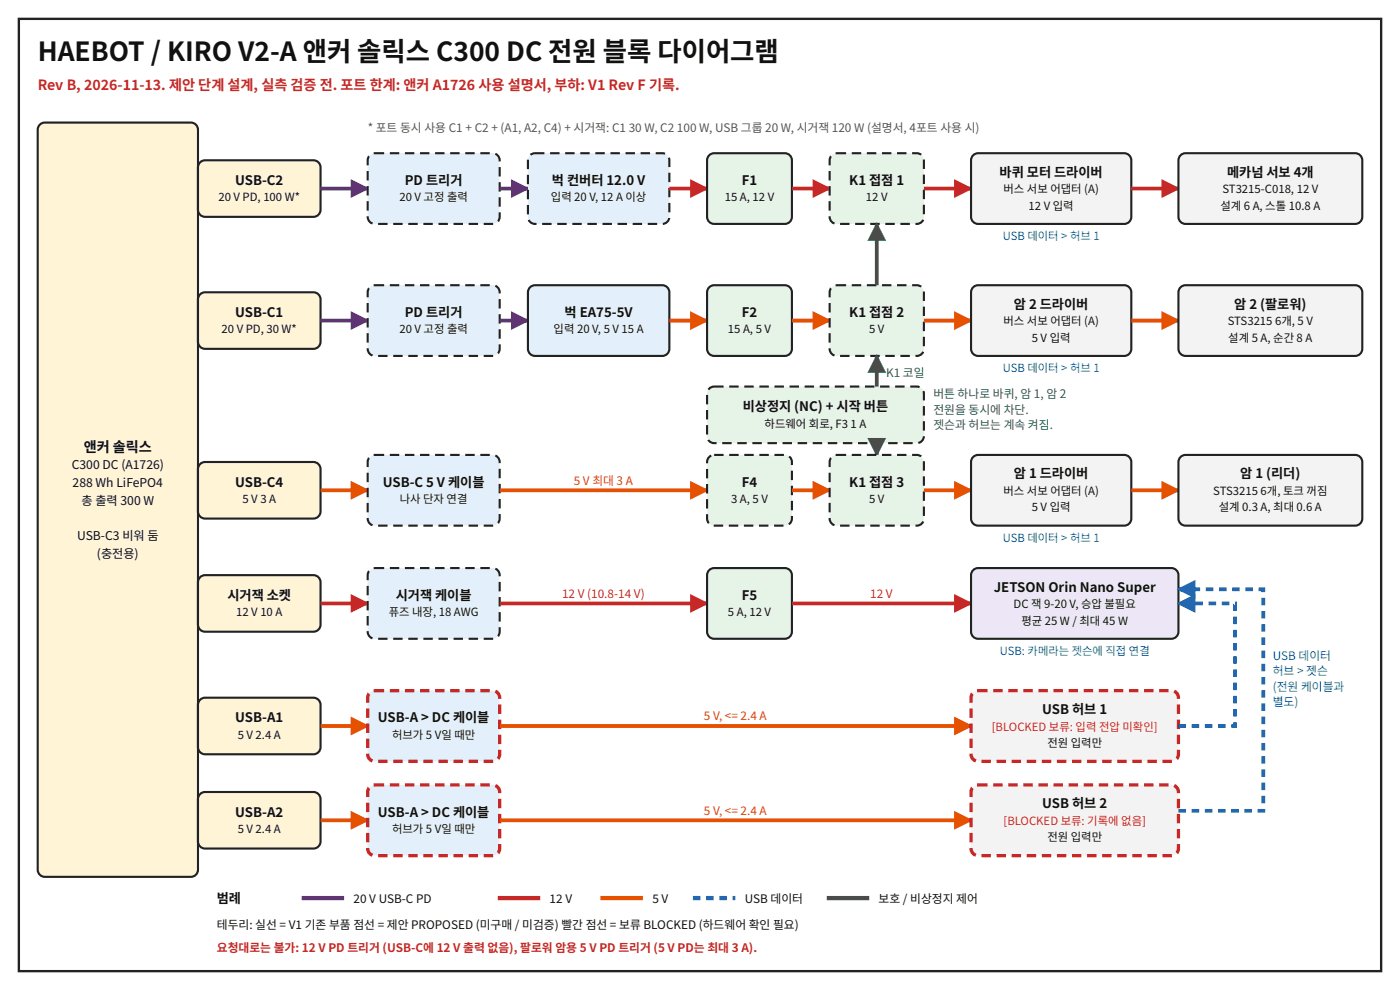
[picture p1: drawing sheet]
<svg xmlns="http://www.w3.org/2000/svg" width="297mm" height="210mm" viewBox="0 0 297 210" stroke-linecap="round" stroke-linejoin="round" font-family="sans-serif">
<path d="M4 4h289v202h-289z" fill="none" stroke="#222" stroke-width=".5"/>
<g fill="#fff4d6" stroke="#222" stroke-width=".45">
<path d="M8.6 26.3l.9-.3h31a1.5 1.5 0 0 1 1.5 1.5v157a1.5 1.5 0 0 1-1.5 1.5h-31a1.5 1.5 0 0 1-1.5-1.5v-157l.1-.5z"/>
<path d="M42.3 34.6l.7-.5 .5-.1h23a1.5 1.5 0 0 1 1.5 1.5v9a1.5 1.5 0 0 1-1.5 1.5h-23a1.5 1.5 0 0 1-1.5-1.5v-9z"/>
<path d="M42.6 62.3l.9-.3h23a1.5 1.5 0 0 1 1.5 1.5v9a1.5 1.5 0 0 1-1.5 1.5h-23a1.5 1.5 0 0 1-1.5-1.5v-9l.1-.5z"/>
<path d="M42.3 98.6l.7-.5 .5-.1h23a1.5 1.5 0 0 1 1.5 1.5v9a1.5 1.5 0 0 1-1.5 1.5h-23a1.5 1.5 0 0 1-1.5-1.5v-9z"/>
<path d="M42.3 122.6l.7-.5 .5-.1h23a1.5 1.5 0 0 1 1.5 1.5v9a1.5 1.5 0 0 1-1.5 1.5h-23a1.5 1.5 0 0 1-1.5-1.5v-9z"/>
<path d="M42.6 148.3l.9-.3h23a1.5 1.5 0 0 1 1.5 1.5v9a1.5 1.5 0 0 1-1.5 1.5h-23a1.5 1.5 0 0 1-1.5-1.5v-9l.1-.5z"/>
<path d="M42.6 168.3l.9-.3h23a1.5 1.5 0 0 1 1.5 1.5v9a1.5 1.5 0 0 1-1.5 1.5h-23a1.5 1.5 0 0 1-1.5-1.5v-9l.1-.5z"/>
</g>
<path d="M68 40h10" fill="none" stroke="#6a1b9a" stroke-width=".8" stroke-linecap="butt"/>
<path d="M74.4 38l4 2-4 2z" fill="#6a1b9a"/>
<path d="M78.6 32.8l.9-.3h25a1.5 1.5 0 0 1 1.5 1.5v12a1.5 1.5 0 0 1-1.5 1.5h-25a1.5 1.5 0 0 1-1.5-1.5v-12l.1-.5z" fill="#e3f0fb" stroke="#222" stroke-width=".45" stroke-dasharray="2 1.2" stroke-linecap="butt"/>
<path d="M106 40h6" fill="none" stroke="#6a1b9a" stroke-width=".8" stroke-linecap="butt"/>
<path d="M108.4 38l4 2-4 2z" fill="#6a1b9a"/>
<path d="M112.6 32.8l.9-.3h27a1.5 1.5 0 0 1 1.5 1.5v12a1.5 1.5 0 0 1-1.5 1.5h-27a1.5 1.5 0 0 1-1.5-1.5v-12l.1-.5z" fill="#e3f0fb" stroke="#222" stroke-width=".45" stroke-dasharray="2 1.2" stroke-linecap="butt"/>
<path d="M142 40h8" fill="none" stroke="#c62828" stroke-width=".8" stroke-linecap="butt"/>
<path d="M146.4 38l4 2-4 2z" fill="#c62828"/>
<path d="M150.3 33.1l.7-.5 .5-.1h15a1.5 1.5 0 0 1 1.5 1.5v12a1.5 1.5 0 0 1-1.5 1.5h-15a1.5 1.5 0 0 1-1.5-1.5v-12z" fill="#e6f4e7" stroke="#222" stroke-width=".45"/>
<path d="M168 40h8" fill="none" stroke="#c62828" stroke-width=".8" stroke-linecap="butt"/>
<path d="M172.4 38l4 2-4 2z" fill="#c62828"/>
<path d="M176.6 32.8l.9-.3h17a1.5 1.5 0 0 1 1.5 1.5v12a1.5 1.5 0 0 1-1.5 1.5h-17a1.5 1.5 0 0 1-1.5-1.5v-12l.1-.5z" fill="#e6f4e7" stroke="#222" stroke-width=".45" stroke-dasharray="2 1.2" stroke-linecap="butt"/>
<path d="M196 40h10" fill="none" stroke="#c62828" stroke-width=".8" stroke-linecap="butt"/>
<path d="M202.4 38l4 2-4 2z" fill="#c62828"/>
<path d="M206.6 32.8l.9-.3h31a1.5 1.5 0 0 1 1.5 1.5v12a1.5 1.5 0 0 1-1.5 1.5h-31a1.5 1.5 0 0 1-1.5-1.5v-12l.1-.5z" fill="#f3f3f3" stroke="#222" stroke-width=".45"/>
<path d="M240 40h10" fill="none" stroke="#c62828" stroke-width=".8" stroke-linecap="butt"/>
<path d="M246.4 38l4 2-4 2z" fill="#c62828"/>
<path d="M250.3 33.1l.7-.5 .5-.1h36a1.5 1.5 0 0 1 1.5 1.5v12a1.5 1.5 0 0 1-1.5 1.5h-36a1.5 1.5 0 0 1-1.5-1.5v-12z" fill="#f3f3f3" stroke="#222" stroke-width=".45"/>
<path d="M68 68h10" fill="none" stroke="#6a1b9a" stroke-width=".8" stroke-linecap="butt"/>
<path d="M74.4 66l4 2-4 2z" fill="#6a1b9a"/>
<path d="M78.3 61.1l.7-.5 .5-.1h25a1.5 1.5 0 0 1 1.5 1.5v12a1.5 1.5 0 0 1-1.5 1.5h-25a1.5 1.5 0 0 1-1.5-1.5v-12z" fill="#e3f0fb" stroke="#222" stroke-width=".45" stroke-dasharray="2 1.2" stroke-linecap="butt"/>
<path d="M106 68h6" fill="none" stroke="#6a1b9a" stroke-width=".8" stroke-linecap="butt"/>
<path d="M108.4 66l4 2-4 2z" fill="#6a1b9a"/>
<path d="M112.3 61.1l.7-.5 .5-.1h27a1.5 1.5 0 0 1 1.5 1.5v12a1.5 1.5 0 0 1-1.5 1.5h-27a1.5 1.5 0 0 1-1.5-1.5v-12z" fill="#e3f0fb" stroke="#222" stroke-width=".45"/>
<path d="M142 68h8" fill="none" stroke="#e65100" stroke-width=".8" stroke-linecap="butt"/>
<path d="M146.4 66l4 2-4 2z" fill="#e65100"/>
<path d="M150.3 61.1l.7-.5 .5-.1h15a1.5 1.5 0 0 1 1.5 1.5v12a1.5 1.5 0 0 1-1.5 1.5h-15a1.5 1.5 0 0 1-1.5-1.5v-12z" fill="#e6f4e7" stroke="#222" stroke-width=".45"/>
<path d="M168 68h8" fill="none" stroke="#e65100" stroke-width=".8" stroke-linecap="butt"/>
<path d="M172.4 66l4 2-4 2z" fill="#e65100"/>
<path d="M176.3 61.1l.7-.5 .5-.1h17a1.5 1.5 0 0 1 1.5 1.5v12a1.5 1.5 0 0 1-1.5 1.5h-17a1.5 1.5 0 0 1-1.5-1.5v-12z" fill="#e6f4e7" stroke="#222" stroke-width=".45" stroke-dasharray="2 1.2" stroke-linecap="butt"/>
<path d="M196 68h10" fill="none" stroke="#e65100" stroke-width=".8" stroke-linecap="butt"/>
<path d="M202.4 66l4 2-4 2z" fill="#e65100"/>
<path d="M206.3 61.1l.7-.5 .5-.1h31a1.5 1.5 0 0 1 1.5 1.5v12a1.5 1.5 0 0 1-1.5 1.5h-31a1.5 1.5 0 0 1-1.5-1.5v-12z" fill="#f3f3f3" stroke="#222" stroke-width=".45"/>
<path d="M240 68h10" fill="none" stroke="#e65100" stroke-width=".8" stroke-linecap="butt"/>
<path d="M246.4 66l4 2-4 2z" fill="#e65100"/>
<path d="M250.3 61.1l.7-.5 .5-.1h36a1.5 1.5 0 0 1 1.5 1.5v12a1.5 1.5 0 0 1-1.5 1.5h-36a1.5 1.5 0 0 1-1.5-1.5v-12z" fill="#f3f3f3" stroke="#222" stroke-width=".45"/>
<path d="M150.3 82.6l.7-.5 .5-.1h43a1.5 1.5 0 0 1 1.5 1.5v9a1.5 1.5 0 0 1-1.5 1.5h-43a1.5 1.5 0 0 1-1.5-1.5v-9z" fill="#e6f4e7" stroke="#222" stroke-width=".45" stroke-dasharray="2 1.2" stroke-linecap="butt"/>
<path d="M186 75.5v6.5" fill="none" stroke="#2e7d32" stroke-width=".8" stroke-linecap="butt"/>
<path d="M186 75.1l2 4h-4z" fill="#2e7d32"/>
<path d="M186 47.5v13" fill="none" stroke="#2e7d32" stroke-width=".8" stroke-linecap="butt"/>
<path d="M186 47.1l2 4h-4z" fill="#2e7d32"/>
<path d="M186 94v2.5" fill="none" stroke="#2e7d32" stroke-width=".8" stroke-linecap="butt"/>
<path d="M184 92.9h4l-2 4z" fill="#2e7d32"/>
<path d="M68 104h10" fill="none" stroke="#e65100" stroke-width=".8" stroke-linecap="butt"/>
<path d="M74.4 102l4 2-4 2z" fill="#e65100"/>
<path d="M78.3 97.1l.7-.5 .5-.1h25a1.5 1.5 0 0 1 1.5 1.5v12a1.5 1.5 0 0 1-1.5 1.5h-25a1.5 1.5 0 0 1-1.5-1.5v-12z" fill="#e3f0fb" stroke="#222" stroke-width=".45" stroke-dasharray="2 1.2" stroke-linecap="butt"/>
<path d="M106 104h44" fill="none" stroke="#e65100" stroke-width=".8" stroke-linecap="butt"/>
<path d="M146.4 102l4 2-4 2z" fill="#e65100"/>
<path d="M150.3 97.1l.7-.5 .5-.1h15a1.5 1.5 0 0 1 1.5 1.5v12a1.5 1.5 0 0 1-1.5 1.5h-15a1.5 1.5 0 0 1-1.5-1.5v-12z" fill="#e6f4e7" stroke="#222" stroke-width=".45" stroke-dasharray="2 1.2" stroke-linecap="butt"/>
<path d="M168 104h8" fill="none" stroke="#e65100" stroke-width=".8" stroke-linecap="butt"/>
<path d="M172.4 102l4 2-4 2z" fill="#e65100"/>
<path d="M176.6 96.8l.9-.3h17a1.5 1.5 0 0 1 1.5 1.5v12a1.5 1.5 0 0 1-1.5 1.5h-17a1.5 1.5 0 0 1-1.5-1.5v-12l.1-.5z" fill="#e6f4e7" stroke="#222" stroke-width=".45" stroke-dasharray="2 1.2" stroke-linecap="butt"/>
<path d="M196 104h10" fill="none" stroke="#e65100" stroke-width=".8" stroke-linecap="butt"/>
<path d="M202.4 102l4 2-4 2z" fill="#e65100"/>
<path d="M206.6 96.8l.9-.3h31a1.5 1.5 0 0 1 1.5 1.5v12a1.5 1.5 0 0 1-1.5 1.5h-31a1.5 1.5 0 0 1-1.5-1.5v-12l.1-.5z" fill="#f3f3f3" stroke="#222" stroke-width=".45"/>
<path d="M240 104h10" fill="none" stroke="#e65100" stroke-width=".8" stroke-linecap="butt"/>
<path d="M246.4 102l4 2-4 2z" fill="#e65100"/>
<path d="M250.3 97.1l.7-.5 .5-.1h36a1.5 1.5 0 0 1 1.5 1.5v12a1.5 1.5 0 0 1-1.5 1.5h-36a1.5 1.5 0 0 1-1.5-1.5v-12z" fill="#f3f3f3" stroke="#222" stroke-width=".45"/>
<path d="M68 128h10" fill="none" stroke="#c62828" stroke-width=".8" stroke-linecap="butt"/>
<path d="M74.4 126l4 2-4 2z" fill="#c62828"/>
<path d="M78.3 121.1l.7-.5 .5-.1h25a1.5 1.5 0 0 1 1.5 1.5v12a1.5 1.5 0 0 1-1.5 1.5h-25a1.5 1.5 0 0 1-1.5-1.5v-12z" fill="#e3f0fb" stroke="#222" stroke-width=".45" stroke-dasharray="2 1.2" stroke-linecap="butt"/>
<path d="M106 128h44" fill="none" stroke="#c62828" stroke-width=".8" stroke-linecap="butt"/>
<path d="M146.4 126l4 2-4 2z" fill="#c62828"/>
<path d="M150.3 121.1l.7-.5 .5-.1h15a1.5 1.5 0 0 1 1.5 1.5v12a1.5 1.5 0 0 1-1.5 1.5h-15a1.5 1.5 0 0 1-1.5-1.5v-12z" fill="#e6f4e7" stroke="#222" stroke-width=".45"/>
<path d="M168 128h38" fill="none" stroke="#c62828" stroke-width=".8" stroke-linecap="butt"/>
<path d="M202.4 126l4 2-4 2z" fill="#c62828"/>
<path d="M206.6 120.8l.9-.3h41a1.5 1.5 0 0 1 1.5 1.5v12a1.5 1.5 0 0 1-1.5 1.5h-41a1.5 1.5 0 0 1-1.5-1.5v-12l.1-.5z" fill="#ece6f7" stroke="#222" stroke-width=".45"/>
<path d="M68 154h10" fill="none" stroke="#e65100" stroke-width=".8" stroke-linecap="butt"/>
<path d="M74.4 152l4 2-4 2z" fill="#e65100"/>
<path d="M78.3 147.1l.7-.5 .5-.1h25a1.5 1.5 0 0 1 1.5 1.5v12a1.5 1.5 0 0 1-1.5 1.5h-25a1.5 1.5 0 0 1-1.5-1.5v-12z" fill="#e3f0fb" stroke="#c62828" stroke-width=".7" stroke-dasharray="2 1.2" stroke-linecap="butt"/>
<path d="M106 154h100" fill="none" stroke="#e65100" stroke-width=".8" stroke-linecap="butt"/>
<path d="M202.4 152l4 2-4 2z" fill="#e65100"/>
<path d="M206.6 146.8l.9-.3h41a1.5 1.5 0 0 1 1.5 1.5v12a1.5 1.5 0 0 1-1.5 1.5h-41a1.5 1.5 0 0 1-1.5-1.5v-12l.1-.5z" fill="#f3f3f3" stroke="#c62828" stroke-width=".7" stroke-dasharray="2 1.2" stroke-linecap="butt"/>
<path d="M68 174h10" fill="none" stroke="#e65100" stroke-width=".8" stroke-linecap="butt"/>
<path d="M74.4 172l4 2-4 2z" fill="#e65100"/>
<path d="M78.3 167.1l.7-.5 .5-.1h25a1.5 1.5 0 0 1 1.5 1.5v12a1.5 1.5 0 0 1-1.5 1.5h-25a1.5 1.5 0 0 1-1.5-1.5v-12z" fill="#e3f0fb" stroke="#c62828" stroke-width=".7" stroke-dasharray="2 1.2" stroke-linecap="butt"/>
<path d="M106 174h100" fill="none" stroke="#e65100" stroke-width=".8" stroke-linecap="butt"/>
<path d="M202.4 172l4 2-4 2z" fill="#e65100"/>
<path d="M206.3 167.1l.7-.5 .5-.1h41a1.5 1.5 0 0 1 1.5 1.5v12a1.5 1.5 0 0 1-1.5 1.5h-41a1.5 1.5 0 0 1-1.5-1.5v-12z" fill="#f3f3f3" stroke="#c62828" stroke-width=".7" stroke-dasharray="2 1.2" stroke-linecap="butt"/>
<path d="M250 154h12v-26h-12" fill="none" stroke="#1565c0" stroke-width=".8" stroke-dasharray="1.6 1.2" stroke-linecap="butt"/>
<path d="M249.6 128l4-2v4z" fill="#1565c0"/>
<path d="M250 172h18v-47h-18" fill="none" stroke="#1565c0" stroke-width=".8" stroke-dasharray="1.6 1.2" stroke-linecap="butt"/>
<path d="M249.6 125l4-2v4z" fill="#1565c0"/>
<path d="M64 190.5h9" fill="none" stroke="#6a1b9a" stroke-width=".9" stroke-linecap="butt"/>
<path d="M105.6 190.5h9" fill="none" stroke="#c62828" stroke-width=".9" stroke-linecap="butt"/>
<path d="M127.4 190.5h9" fill="none" stroke="#e65100" stroke-width=".9" stroke-linecap="butt"/>
<path d="M147 190.5h9" fill="none" stroke="#1565c0" stroke-width=".9" stroke-dasharray="1.6 1.2" stroke-linecap="butt"/>
<path d="M175.4 190.5h9" fill="none" stroke="#2e7d32" stroke-width=".9" stroke-linecap="butt"/>
<text font-size="5.6" fill="#111" x="8" y="13">HAEBOT / KIRO V2-A 앤커 솔릭스 C300 DC 전원 블록 다이어그램</text>
<text font-size="3" fill="#c62828" x="8" y="19">Rev B, 2026-11-13. 제안 단계 설계, 실측 검증 전. 포트 한계: 앤커 A1726 사용 설명서, 부하: V1 Rev F 기록.</text>
<text font-size="3" fill="#111" x="17.8" y="95.8">앤커 솔릭스</text>
<g font-size="2.8" fill="#111">
<text x="49.9" y="39.2">USB-C2</text>
<text x="85.9" y="39.2">PD 트리거</text>
<text x="117.1" y="39.2">벅 컨버터 12.0 V</text>
<text x="157.4" y="39.2">F1</text>
<text x="180.2" y="39.2">K1 접점 1</text>
<text x="212.1" y="37.5">바퀴 모터 드라이버</text>
<text x="260.3" y="37.5">메카넘 서보 4개</text>
<text x="215.1" y="65.5">암 2 드라이버</text>
<text x="261.8" y="65.5">암 2 (팔로워)</text>
<text x="49.9" y="67.2">USB-C1</text>
<text x="85.9" y="67.2">PD 트리거</text>
<text x="119.8" y="67.2">벅 EA75-5V</text>
<text x="157.4" y="67.2">F2</text>
<text x="180.2" y="67.2">K1 접점 2</text>
<text x="157.6" y="87.2">비상정지 (NC) + 시작 버튼</text>
<text x="215.1" y="101.5">암 1 드라이버</text>
<text x="263.1" y="101.5">암 1 (리더)</text>
<text x="49.9" y="103.2">USB-C4</text>
<text x="81.2" y="103.2">USB-C 5 V 케이블</text>
<text x="157.4" y="103.2">F4</text>
<text x="180.2" y="103.2">K1 접점 3</text>
<text x="210.8" y="125.5">JETSON Orin Nano Super</text>
<text x="48.2" y="127.2">시거잭 소켓</text>
<text x="84" y="127.2">시거잭 케이블</text>
<text x="157.4" y="127.2">F5</text>
<text x="49.9" y="153.2">USB-A1</text>
<text x="80.2" y="153.2">USB-A &gt; DC 케이블</text>
<text x="221.1" y="151.5">USB 허브 1</text>
<text x="49.9" y="173.2">USB-A2</text>
<text x="80.2" y="173.2">USB-A &gt; DC 케이블</text>
<text x="221.1" y="171.5">USB 허브 2</text>
<text x="46" y="191.5">범례</text>
</g>
<g font-size="2.6" fill="#111">
<text x="15.2" y="99.5">C300 DC (A1726)</text>
<text x="15.4" y="103.3">288 Wh LiFePO4</text>
<text x="17.3" y="107.1">총 출력 300 W</text>
<text x="16.3" y="114.5">USB-C3 비워 둠</text>
<text x="20.6" y="118.3">(충전용)</text>
</g>
<text font-size="2.5" fill="#555" x="78" y="28">* 포트 동시 사용 C1 + C2 + (A1, A2, C4) + 시거잭: C1 30 W, C2 100 W, USB 그룹 20 W, 시거잭 120 W (설명서, 4포트 사용 시)</text>
<g font-size="2.5" fill="#2e7d32">
<text x="188" y="80">K1 코일</text>
<text x="198" y="84.5">버튼 하나로 바퀴, 암 1, 암 2</text>
<text x="198" y="87.8">전원을 동시에 차단.</text>
<text x="198" y="91">젯슨과 허브는 계속 켜짐.</text>
</g>
<g font-size="2.5" fill="#e65100">
<text x="121.7" y="102.8">5 V 최대 3 A</text>
<text x="149.3" y="152.8">5 V, &lt;= 2.4 A</text>
<text x="149.3" y="172.8">5 V, &lt;= 2.4 A</text>
</g>
<g font-size="2.5" fill="#c62828">
<text x="119.2" y="126.8">12 V (10.8-14 V)</text>
<text x="184.6" y="126.8">12 V</text>
<text x="46" y="202">요청대로는 불가: 12 V PD 트리거 (USB-C에 12 V 출력 없음), 팔로워 암용 5 V PD 트리거 (5 V PD는 최대 3 A).</text>
</g>
<g font-size="2.5" fill="#1565c0">
<text x="270" y="140">USB 데이터</text>
<text x="270" y="143.2">허브 &gt; 젯슨</text>
<text x="270" y="146.5">(전원 케이블과</text>
<text x="270" y="149.7">별도)</text>
</g>
<g font-size="2.5" fill="#111">
<text x="75" y="191.5">20 V USB-C PD</text>
<text x="116.6" y="191.5">12 V</text>
<text x="138.4" y="191.5">5 V</text>
<text x="158" y="191.5">USB 데이터</text>
<text x="186.4" y="191.5">보호 / 비상정지 제어</text>
<text x="46" y="197">테두리: 실선 = V1 기존 부품 점선 = 제안 PROPOSED (미구매 / 미검증) 빨간 점선 = 보류 BLOCKED (하드웨어 확인 필요)</text>
</g>
<g font-size="2.4" fill="#111">
<text x="212.9" y="41">버스 서보 어댑터 (A)</text>
<text x="259.3" y="41">ST3215-C018, 12 V</text>
<text x="46.3" y="42.7">20 V PD, 100 W*</text>
<text x="84.7" y="42.7">20 V 고정 출력</text>
<text x="116.9" y="42.7">입력 20 V, 12 A 이상</text>
<text x="153.8" y="42.7">15 A, 12 V</text>
<text x="183.7" y="42.7">12 V</text>
<text x="218.2" y="44.5">12 V 입력</text>
<text x="258.9" y="44.5">설계 6 A, 스톨 10.8 A</text>
<text x="47" y="70.7">20 V PD, 30 W*</text>
<text x="84.7" y="70.7">20 V 고정 출력</text>
<text x="117.5" y="70.7">입력 20 V, 5 V 15 A</text>
<text x="154.4" y="70.7">15 A, 5 V</text>
<text x="184.4" y="70.7">5 V</text>
<text x="212.9" y="69">버스 서보 어댑터 (A)</text>
<text x="260.5" y="69">STS3215 6개, 5 V</text>
<text x="218.9" y="72.5">5 V 입력</text>
<text x="260.6" y="72.5">설계 5 A, 순간 8 A</text>
<text x="162.2" y="90.7">하드웨어 회로, F3 1 A</text>
<text x="51.4" y="106.7">5 V 3 A</text>
<text x="84.8" y="106.7">나사 단자 연결</text>
<text x="155.1" y="106.7">3 A, 5 V</text>
<text x="184.4" y="106.7">5 V</text>
<text x="212.9" y="105">버스 서보 어댑터 (A)</text>
<text x="257.4" y="105">STS3215 6개, 토크 꺼짐</text>
<text x="218.9" y="108.5">5 V 입력</text>
<text x="258.6" y="108.5">설계 0.3 A, 최대 0.6 A</text>
<text x="50.1" y="130.7">12 V 10 A</text>
<text x="82.5" y="130.7">퓨즈 내장, 18 AWG</text>
<text x="154.4" y="130.7">5 A, 12 V</text>
<text x="215" y="129">DC 잭 9-20 V, 승압 불필요</text>
<text x="216.7" y="132.5">평균 25 W / 최대 45 W</text>
<text x="50.4" y="156.7">5 V 2.4 A</text>
<text x="83.2" y="156.7">허브가 5 V일 때만</text>
<text x="222.2" y="158.5">전원 입력만</text>
<text x="50.4" y="176.7">5 V 2.4 A</text>
<text x="83.2" y="176.7">허브가 5 V일 때만</text>
<text x="222.2" y="178.5">전원 입력만</text>
</g>
<g font-size="2.4" fill="#1565c0">
<text x="212.7" y="50.9">USB 데이터 &gt; 허브 1</text>
<text x="212.7" y="78.9">USB 데이터 &gt; 허브 1</text>
<text x="212.7" y="114.9">USB 데이터 &gt; 허브 1</text>
<text x="212.1" y="138.9">USB: 카메라는 젯슨에 직접 연결</text>
</g>
<g font-size="2.4" fill="#c62828">
<text x="210.4" y="155">[BLOCKED 보류: 입력 전압 미확인]</text>
<text x="212.9" y="175">[BLOCKED 보류: 기록에 없음]</text>
</g>
</svg>
